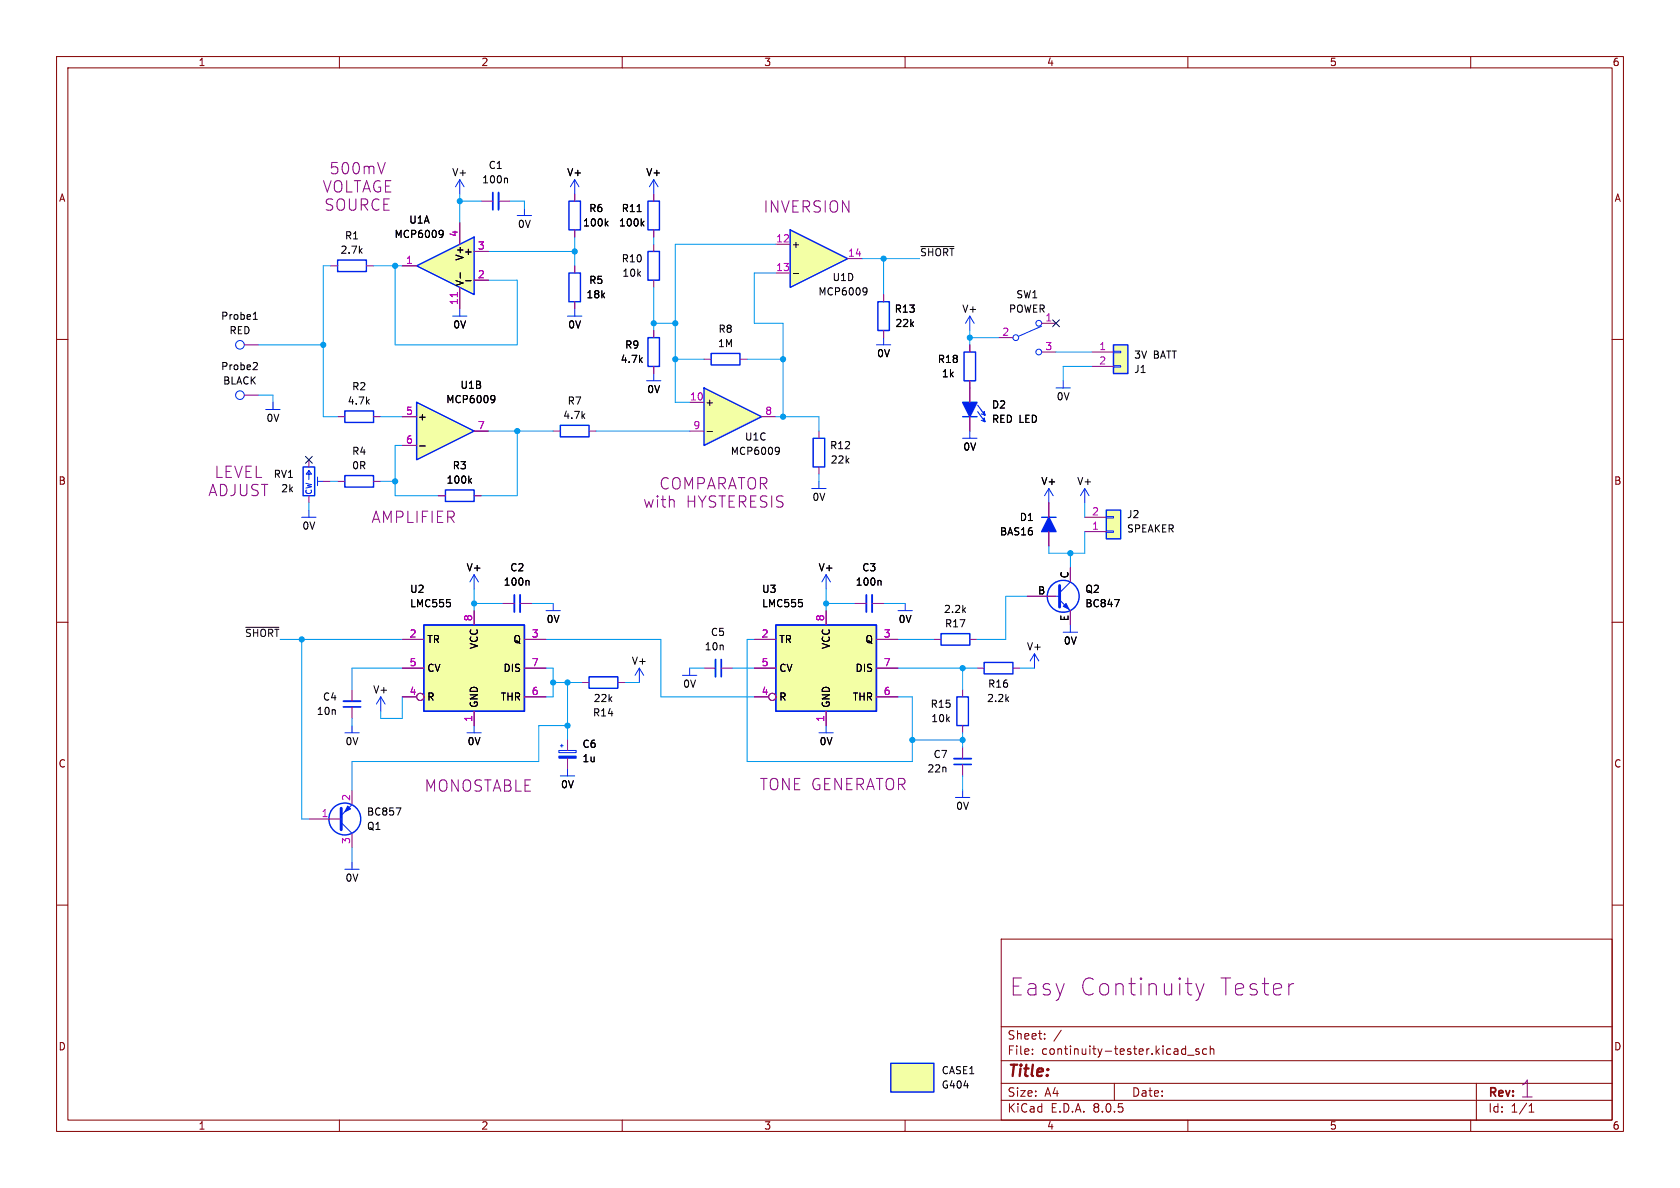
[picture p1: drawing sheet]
<svg xmlns="http://www.w3.org/2000/svg" width="297mm" height="210mm" viewBox="0 0 297 210" stroke-linecap="round" stroke-linejoin="round" font-family="sans-serif">
<g fill="none" stroke="#840000" stroke-width=".18">
<path d="M10 10h277v190h-277zM12 12h273v186h-273zM60 10v2M110 10v2M160 10v2M210 10v2M260 10v2M10 60h2M285 60h2M10 110h2M285 110h2M10 160h2"/>
<path d="M285 160h2M177 166h108v32h-108zM60 198v2M110 198v2M160 198v2M177 194.5h108M177 191.5h108M177 187.5h108M177 181.5h108M182.5 186.3v.1M182.5 185.5v.1M184.7 183.6v.1"/>
<path d="M184.7 182.8v.1M187.6 182.1l-1.3 2M197 191.5v3M209.2 185.4l.4 .1M209.6 184.9v1.5M209.6 186.3l-.4 .1M210 186.5h1.1M210 198v2M212 185.5l-.4-.1-.2 .2 .1 .2 .5 .2v.3h-.6M213.3 185.5l-.4-.1-.3 .3v.4l.1 .2h.6M214 185.5l.2-.1 .3 .1 .1 .9M214 184.9v1.5"/>
<path d="M260 198v2M261 191.5v6.5M270.3 196.6h.9M270.7 195.1v1.5"/>
</g>
<g fill="none" stroke="#0023eb" stroke-width=".18">
<path d="M53.3 91.4h2.6M54.6 90.2v1.2M185.4 86.4l-.7 1.2M185.4 86.4v2.5M185.4 86.4l.8 1.2M83.8 101.6l-.7 1.3M83.8 101.6v2.5M83.8 101.6l.8 1.3M182.9 115.6l-.8 1.2M182.9 115.6v2.5M182.9 115.6l.7 1.2M186.7 105.4h.6"/>
<path d="M187.3 106l1.9 2M189.2 102.9l-1.9 1.9M67.3 123.2l-.8 1.3M67.3 123.2v2.5M67.3 123.2l.8 1.3"/>
</g>
<path d="M187.3 103.5v3.8" fill="none" stroke="#0023eb" stroke-width=".51"/>
<path d="M188 107.2l.5-.5 .5 1z" fill="#0023eb" stroke="#0023eb" stroke-width=".18"/>
<g fill="none" stroke="#0023eb" stroke-width=".25">
<path d="M78.7 86.6h5.1v2h-5.1zM166.4 112h5v2h-5zM174 117.1h5.1v2h-5.1z"/>
<circle cx="188" cy="105.4" r="2.82"/>
</g>
<g fill="none" stroke="#840084" stroke-width=".18">
<path d="M77.5 87.6h1.2M83.8 87.6h1.3M88.9 106.7h2M91.9 106.7h2.1M165.1 113h1.3M171.4 113h1.3M172.7 118.1h1.3M179.1 118.1h1.2M181.6 105.4h5.1M189.2 100.3v2.6M189.2 108v2.5M62.2 121.9v2.1"/>
<path d="M62.2 125v2M170.2 132.1v2M170.2 135.1v2.1"/>
</g>
<path d="M83 84.9l.4 .5M83.4 84.6l-.5 .5M93.4 102.6l.1 .2v.6M197 106h.9l-.6 1.3" fill="none" stroke="#000" stroke-width=".18"/>
<path d="M91.9 105.2v3M60.7 124h3.1M168.7 134.1h3" fill="none" stroke="#0023eb" stroke-width=".33"/>
<path d="M90.9 105.2v3M60.7 125h3.1M168.7 135.1h3" fill="none" stroke="#0023eb" stroke-width=".3"/>
<path d="M74.9 110.5h17.8v15.2h-17.8z" fill="#f3ffa5"/>
<path d="M184.1 91.4h2.6M74.9 110.5h17.8v15.2h-17.8z" fill="none" stroke="#0023eb" stroke-width=".25"/>
<g fill="none" stroke="#840084" stroke-width=".18">
<path d="M43.2 61h2.5M43.2 69.9h2.5M185.4 88.9v2.5M185.4 94v2.5M71.1 113h3.8M71.1 118.1h3.8M83.8 108v2.5M92.7 113h3.8M92.7 118.1h3.8M71.1 123.2h2.6M83.8 125.7v2.6M92.7 123.2h3.8"/>
<circle cx="74.3" cy="123.2" r=".63"/>
</g>
<path d="M44.8 56.5h.7M44.9 55.5l.2-.3v1.3M45 64.1h.4l.1 .3-.8 .9h.8M79.6 106.6v.5" fill="none" stroke="#000" stroke-width=".18"/>
<g fill="none" stroke="#0023eb" stroke-width=".18">
<path d="M185.4 91.4v2.6"/>
<circle cx="42.4" cy="61" r=".76"/>
<circle cx="42.4" cy="69.8" r=".76"/>
</g>
<path d="M185.4 91.4l1.3 2.6h-2.6z" fill="#0023eb" stroke="#0023eb" stroke-width=".25"/>
<path d="M195.6 90.2h2.5v5.1h-2.5z" fill="#f3ffa5"/>
<g fill="none" stroke="#0023eb" stroke-width=".18">
<path d="M47 72.4h2.5M48.3 71.1v1.3M186.7 68.6h2.5M188 67.3v1.3M191.8 86.4l-.8 1.2M191.8 86.4v2.5M191.8 86.4l.7 1.2M195.6 91.3h1.2v.3h-1.2zM195.6 93.9h1.2v.2h-1.2zM96.5 108h2.6M97.8 106.7v1.3M61 153.7h2.5"/>
<path d="M62.2 152.4v1.3"/>
</g>
<path d="M195.6 90.2h2.5v5.1h-2.5zM169.2 123.2h2v5.1h-2z" fill="none" stroke="#0023eb" stroke-width=".25"/>
<path d="M191.8 94h3.8M191.8 91.4h3.8M170.2 121.9v1.3M170.2 128.3v1.2" fill="none" stroke="#840084" stroke-width=".18"/>
<path d="M73.7 47l10.1-5.1v10.2z" fill="#f3ffa5"/>
<path d="M73.7 47l10.1-5.1v10.2zM61 84.1h5v2h-5z" fill="none" stroke="#0023eb" stroke-width=".25"/>
<path d="M81.3 39.4v3.8M71.1 47h2.6M81.3 50.8v3.8M83.8 49.5h2.6M83.8 44.5h2.6M59.7 85.1h1.3M66 85.1h1.3" fill="none" stroke="#840084" stroke-width=".18"/>
<path d="M77.9 40.7l.4 .1a.84 .84 0 0 1-.3 1.2M78.3 41.3l-.1 .1-.3 .1M81.4 48.2v1M82.3 49.6h1" fill="none" stroke="#000" stroke-width=".18"/>
<path d="M80 55.9h2.5M81.3 54.6v1.3M114.3 67.3h2.5M115.6 66v1.3M188 111.8h2.5M189.2 110.5v1.3" fill="none" stroke="#0023eb" stroke-width=".18"/>
<path d="M80.9 51.7v.8" fill="none" stroke="#c200c2" stroke-width=".18"/>
<path d="M157.5 188h7.6v5h-7.6z" fill="#f3ffa5"/>
<path d="M53.6 82.6h2v5h-2zM157.5 188h7.6v5h-7.6z" fill="none" stroke="#0023eb" stroke-width=".25"/>
<path d="M54.6 83.2l.5 .6h-1l.5-.6v1.6M56.1 84.3v1.6M56.1 85.1h1M170.2 139.7v1.3M168.9 141h2.5" fill="none" stroke="#0023eb" stroke-width=".18"/>
<path d="M54.6 81.3v1.3M54.6 87.6v1.3M57.1 85.1h1.3" fill="none" stroke="#840084" stroke-width=".18"/>
<path d="M196.8 61h2.6v5h-2.6z" fill="#f3ffa5"/>
<path d="M196.8 64.6h1.3v.3h-1.3zM196.8 62.1h1.3v.3h-1.3zM82.5 129.5h2.6M83.8 128.3v1.2" fill="none" stroke="#0023eb" stroke-width=".18"/>
<path d="M59.7 46h5.1v2h-5.1zM61 72.6h5v2.1h-5zM196.8 61h2.6v5h-2.6z" fill="none" stroke="#0023eb" stroke-width=".25"/>
<path d="M58.4 47h1.3M64.8 47h1.2M59.7 73.7h1.3M66 73.7h1.3M193 62.2h3.8M193 64.8h3.8" fill="none" stroke="#840084" stroke-width=".18"/>
<path d="M73.7 71.1l10.1 5.1-10.1 5.1z" fill="#f3ffa5"/>
<g fill="none" stroke="#0023eb" stroke-width=".25">
<path d="M155.2 53.3h2v5.1h-2zM73.7 71.1l10.1 5.1-10.1 5.1zM143.8 77.5h2v5.1h-2z"/>
<circle cx="61" cy="144.8" r="2.82"/>
</g>
<path d="M156.2 52.1v1.2M156.2 58.4v1.3M71.1 73.7h2.6M71.1 78.7h2.6M83.8 76.2h2.6M144.8 76.2v1.3M144.8 82.6v1.2M151.1 106.7h2.1M154.2 106.7h2M62.2 139.7v2.5M54.6 144.8h5.7M62.2 147.3v2.6" fill="none" stroke="#840084" stroke-width=".18"/>
<path d="M74.2 78.8h1M87 69.9l.4 .1a.84 .84 0 0 1-.3 1.2M87.5 70.5l-.1 .1-.4 .1M155.6 102.6l.2 .2v.6M70 142.8h.9l-.6 1.3" fill="none" stroke="#000" stroke-width=".18"/>
<path d="M91.4 38.1h2.6M92.7 36.8v1.3M100.3 55.9h2.6M101.6 54.6v1.3M156.2 59.7v1.3M154.9 61h2.6M61 129.5h2.5M62.2 128.3v1.2M60.3 145.4l1.9 1.9M62.2 142.2l-1.9 1.9" fill="none" stroke="#0023eb" stroke-width=".18"/>
<path d="M60.3 142.9v3.8" fill="none" stroke="#0023eb" stroke-width=".51"/>
<path d="M61.5 142.5l.5 .5-1 .5z" fill="#0023eb" stroke="#0023eb" stroke-width=".18"/>
<path d="M154.2 105.2v3" fill="none" stroke="#0023eb" stroke-width=".33"/>
<path d="M153.2 105.2v3" fill="none" stroke="#0023eb" stroke-width=".3"/>
<path d="M139.7 40.6l10.2 5.1-10.2 5.1z" fill="#f3ffa5"/>
<path d="M139.7 40.6l10.2 5.1-10.2 5.1zM170.2 73.7h2.5M170.4 62.2h2.1v5.1h-2.1zM104.1 119.6h5.1v2.1h-5.1z" fill="none" stroke="#0023eb" stroke-width=".25"/>
<g fill="none" stroke="#840084" stroke-width=".18">
<path d="M137.2 43.2h2.5M137.2 48.3h2.5M149.9 45.7h2.5M176.5 59.7h2.6M184.1 57.2h2.6M171.4 61v1.2M171.4 67.3v3.8M171.4 73.7v2.5M184.1 62.2h2.6M100.3 130.8v1.9M100.3 134v1.9M102.9 120.7h1.2"/>
<path d="M109.2 120.7h1.3"/>
</g>
<path d="M140.2 48.4h1M152.8 50.9l.4 .1a.84 .84 0 0 1-.3 1.1M153.3 51.4l-.2 .2-.3 .1" fill="none" stroke="#000" stroke-width=".18"/>
<g fill="none" stroke="#0023eb" stroke-width=".18">
<path d="M171.4 55.9l-.7 1.3M171.4 55.9v2.5M171.4 55.9l.8 1.3M184.1 57.7l-4 1.7M170.2 77.5h2.5M171.4 71.1v2.6M171.4 76.2v1.3M143.5 86.4h2.5M144.8 85.1v1.3M146 101.6l-.7 1.3M146 101.6v2.5M146 101.6l.8 1.3"/>
<path d="M98.8 132.7h3.1v.3h-3.1zM99.1 131.8h.5M99.1 137.2h2.5M99.3 131.6v.5M100.3 135.9v1.3"/>
<circle cx="179.6" cy="59.7" r=".51"/>
<circle cx="183.6" cy="57.2" r=".51"/>
<circle cx="183.6" cy="62.2" r=".51"/>
</g>
<path d="M170.2 71.1h2.5l-1.3 2.6z" fill="#0023eb" stroke="#0023eb" stroke-width=".25"/>
<path d="M172.8 72.8l1.3 1.7-.1-.6 .1 .6-.6-.2M172.8 71.6l1.3 1.8-.1-.6 .1 .6-.6-.2" fill="none" stroke="#0023eb" stroke-width=".2"/>
<path d="M98.8 133.7h3.1v.3h-3.1z" fill="#0023eb" stroke="#0023eb" stroke-width=".18"/>
<path d="M137.2 110.5h17.7v15.2h-17.7z" fill="#f3ffa5"/>
<path d="M100.6 35.6h2v5h-2zM114.6 35.6h2v5h-2zM137.2 110.5h17.7v15.2h-17.7z" fill="none" stroke="#0023eb" stroke-width=".25"/>
<g fill="none" stroke="#840084" stroke-width=".18">
<path d="M101.6 34.3v1.3M115.6 34.3v1.3M101.6 40.6v1.3M115.6 40.6v1.3M124.5 118.1h2M127.5 118.1h2M133.3 113h3.9M133.3 118.1h3.9M146 108v2.5M154.9 113h3.8M154.9 118.1h3.8M133.3 123.2h2.6"/>
<path d="M146 125.7v2.6M154.9 123.2h3.8"/>
<circle cx="136.5" cy="123.2" r=".63"/>
</g>
<path d="M107.1 39.5l.4 .4M107.5 39.1l-.5 .5M112.6 37.4h.8M113.5 39.5l.3 .4M113.8 39.1l-.4 .5M141.8 106.6v.5" fill="none" stroke="#000" stroke-width=".18"/>
<g fill="none" stroke="#0023eb" stroke-width=".18">
<path d="M101.6 31.8l-.8 1.2M101.6 31.8v2.5M101.6 31.8l.8 1.2M115.6 31.8l-.8 1.2M115.6 31.8v2.5M115.6 31.8l.7 1.2M113 118.1l-.7 1.3M113 118.1v2.6M113 118.1l.8 1.3M120.6 119.4h2.6M121.9 118.1v1.3M158.7 108h2.6"/>
<path d="M160 106.7v1.3M144.8 129.5h2.5M146 128.3v1.2"/>
</g>
<path d="M126.5 116.6v3" fill="none" stroke="#0023eb" stroke-width=".33"/>
<path d="M127.5 116.6v3" fill="none" stroke="#0023eb" stroke-width=".3"/>
<path d="M124.5 68.6l10.1 5.1-10.1 5z" fill="#f3ffa5"/>
<path d="M100.6 48.3h2v5h-2zM114.6 59.7h2v5.1h-2zM114.6 44.5h2v5h-2zM99.1 75.2h5v2h-5zM124.5 68.6l10.1 5.1-10.1 5zM125.7 62.5h5.1v2h-5.1z" fill="none" stroke="#0023eb" stroke-width=".25"/>
<g fill="none" stroke="#840084" stroke-width=".18">
<path d="M68.1 28.7l-.7 2M81.3 39.4v3.8M85.1 35.6h2M88.1 35.6h2.1M101.6 34.3v1.3M115.6 34.3v1.3M71.1 47h2.6M81.3 50.8v3.8M83.8 49.5h2.6M83.8 44.5h2.6M101.6 40.6v1.3M101.6 47v1.3"/>
<path d="M101.6 53.3v1.3M115.6 40.6v1.3M115.6 43.2v1.3M115.6 49.5v1.3M115.6 58.4v1.3M156.2 52.1v1.2M156.2 58.4v1.3M71.1 73.7h2.6M71.1 78.7h2.6M83.8 76.2h2.6M97.8 76.2h1.3M104.1 76.2h1.3"/>
<path d="M115.6 64.8v1.2M121.9 71.1h2.6M121.9 76.2h2.6M124.5 63.5h1.2M130.8 63.5h1.3M134.6 73.7h2.6M171.4 61v1.2M171.4 67.3v3.8M171.4 73.7v2.5M77.5 87.6h1.2M83.8 87.6h1.3M185.4 88.9v2.5"/>
<path d="M185.4 94v2.5M71.1 113h3.8M71.1 118.1h3.8M83.8 108v2.5M88.9 106.7h2M91.9 106.7h2.1M92.7 113h3.8M92.7 118.1h3.8M133.3 113h3.9M133.3 118.1h3.9M146 108v2.5M151.1 106.7h2.1"/>
<path d="M154.2 106.7h2M154.9 113h3.8M154.9 118.1h3.8M181.6 105.4h5.1M189.2 100.3v2.6M189.2 108v2.5M71.1 123.2h2.6M83.8 125.7v2.6M92.7 123.2h3.8M100.3 130.8v1.9M100.3 134v1.9M133.3 123.2h2.6"/>
<path d="M146 125.7v2.6M154.9 123.2h3.8M211.4 173.9l.7 2M212.1 175.9l-.2 .7-.5 .3M212.9 173.9l-.8 2M228.4 173.9h.3"/>
<circle cx="74.3" cy="123.2" r=".63"/>
<circle cx="136.5" cy="123.2" r=".63"/>
</g>
<g fill="none" stroke="#000" stroke-width=".18">
<path d="M89.5 31.5l.2 .2v.6M107.1 39.5l.4 .4M107.5 39.1l-.5 .5M112.6 37.4h.8M113.5 39.5l.3 .4M113.8 39.1l-.4 .5M77.9 40.7l.4 .1a.84 .84 0 0 1-.3 1.2M78.3 41.3l-.1 .1-.3 .1M81.4 48.2v1M82.3 49.6h1M74.2 78.8h1M87 69.9l.4 .1a.84 .84 0 0 1-.3 1.2"/>
<path d="M87.5 70.5l-.1 .1-.4 .1M125 76.3h1M137.3 79.1l.4 .1a.84 .84 0 0 1-.3 1.1M137.8 79.6l-.1 .2-.4 .1M83 84.9l.4 .5M83.4 84.6l-.5 .5M79.6 106.6v.5M93.4 102.6l.1 .2v.6M141.8 106.6v.5M155.6 102.6l.2 .2v.6M197 106h.9l-.6 1.3"/>
</g>
<path d="M81.3 31.8l-.8 1.2M81.3 31.8v2.5M81.3 31.8l.7 1.2" fill="none" stroke="#0023eb" stroke-width=".18"/>
<path d="M88.1 34v3.1" fill="none" stroke="#0023eb" stroke-width=".33"/>
<path d="M87.1 34v3.1" fill="none" stroke="#0023eb" stroke-width=".3"/>
<path d="M162.8 43.6h5.8M43.4 110.9h5.9" fill="none" stroke="#0f0f0f" stroke-width=".18"/>
<g fill="none" stroke="#0198eb" stroke-width=".18">
<path d="M81.3 34.3v5.1M81.3 35.6h3.8M90.2 35.6h2.5v1.2M58.4 47h-1.3v26.7h2.6M66 47h5.1M69.8 47v14h21.6v-11.5h-5M86.4 44.5h15.2M101.6 41.9v5.1M115.6 41.9v1.3M115.6 50.8v7.6M115.6 57.2h3.8M137.2 43.2h-17.8v27.9h2.5"/>
<path d="M137.2 48.3h-3.9v8.9h5.1v16.5M152.4 45.7h10.2M156.2 45.7v6.4M171.4 58.4v2.6M171.4 59.7h5.1M45.7 61h11.4M45.7 69.9h2.6v1.2M67.3 73.7h3.8M71.1 78.7h-1.3v8.9h7.7M86.4 76.2h11.4M91.4 76.2v11.4h-6.3M105.4 76.2h16.5"/>
<path d="M119.4 63.5h5.1M132.1 63.5h6.3M137.2 73.7h7.6v2.5M186.7 62.2h6.3M193 64.8h-5v2.5M54.6 88.9v1.3M58.4 85.1h1.3M67.3 85.1h2.5M144.8 83.8v1.3M189.2 97.8v2.5M191.8 88.9v2.5M191.8 94v3.8h-6.4v-1.3"/>
<path d="M49.5 113h21.6M53.3 113v31.8h1.3M71.1 118.1h-8.9v3.8M83.8 106.7h5.1M83.8 104.1v3.9M94 106.7h3.8M96.5 118.1h1.3v5.1h-1.3M96.5 113h20.3v10.2h16.5M121.9 118.1h2.6M129.5 118.1h3.8M133.3 113h-1.2v21.6h29.2v-11.4h-2.6M146 106.7h5.1"/>
<path d="M146 104.1v3.9M156.2 106.7h3.8M158.7 113h6.4M158.7 118.1h14M170.2 118.1v3.8M180.3 118.1h2.6M181.6 105.4h-3.8v7.6h-5.1M62.2 127v1.3M71.1 123.2v3.8h-3.8v-1.3M97.8 120.7h5.1M100.3 128.3h-5.1v6.3h-33v5.1M100.3 120.7v10.1"/>
<path d="M110.5 120.7h2.5M161.3 130.8h8.9M170.2 129.5v2.6M170.2 137.2v2.5M62.2 149.9v2.5"/>
</g>
<path d="M186.1 56.5l1.2 1.3M187.3 56.5l-1.2 1.3M54 80.7l1.2 1.2M55.2 80.7l-1.2 1.2" fill="none" stroke="#000084" stroke-width=".18"/>
<path d="M80.9 51.7v.8" fill="none" stroke="#c200c2" stroke-width=".18"/>
<g fill="#0198eb" stroke="#0198eb" stroke-width=".18">
<circle cx="170.2" cy="130.8" r=".46"/>
<circle cx="161.3" cy="130.8" r=".46"/>
<circle cx="189.2" cy="97.8" r=".46"/>
<circle cx="170.2" cy="118.1" r=".46"/>
<circle cx="57.1" cy="61" r=".46"/>
<circle cx="91.4" cy="76.2" r=".46"/>
<circle cx="69.8" cy="85.1" r=".46"/>
<circle cx="53.3" cy="113" r=".46"/>
<circle cx="100.3" cy="120.7" r=".46"/>
<circle cx="100.3" cy="128.3" r=".46"/>
<circle cx="97.8" cy="120.7" r=".46"/>
<circle cx="83.8" cy="106.7" r=".46"/>
<circle cx="138.4" cy="73.7" r=".46"/>
<circle cx="156.2" cy="45.7" r=".46"/>
<circle cx="171.4" cy="59.7" r=".46"/>
<circle cx="146" cy="106.7" r=".46"/>
<circle cx="115.6" cy="57.2" r=".46"/>
<circle cx="119.4" cy="57.2" r=".46"/>
<circle cx="138.4" cy="63.5" r=".46"/>
<circle cx="119.4" cy="63.5" r=".46"/>
<circle cx="101.6" cy="44.5" r=".46"/>
<circle cx="81.3" cy="35.6" r=".46"/>
<circle cx="69.8" cy="47" r=".46"/>
</g>
<g font-size="4.2" fill="#840084">
<text x="178.5" y="176.2">Easy</text>
<text x="190.8" y="176.2">Continuity</text>
<text x="215.4" y="176.2">Tester</text>
<text x="268.6" y="194.3">1</text>
</g>
<g font-size="2.8" fill="#840084">
<text x="57" y="34.3">VOLTAGE</text>
<text x="58.2" y="31">500mV</text>
<text x="57.3" y="37.5">SOURCE</text>
<text x="134.9" y="37.8">INVERSION</text>
<text x="36.8" y="87.9">ADJUST</text>
<text x="37.8" y="84.7">LEVEL</text>
<text x="113.6" y="90">with</text>
<text x="116.5" y="86.7">COMPARATOR</text>
<text x="121.2" y="90">HYSTERESIS</text>
<text x="65.6" y="92.7">AMPLIFIER</text>
<text x="75" y="140.2">MONOSTABLE</text>
<text x="134.2" y="139.9">TONE GENERATOR</text>
</g>
<text font-size="2.8" fill="#840000" x="178" y="190.9">Title:</text>
<g font-size="2.1" fill="#840000">
<text x="178" y="184">Sheet:</text>
<text x="178" y="186.7">File:</text>
<text x="184.1" y="186.7">continuity-tester.kicad_sch</text>
<text x="178" y="196.9">KiCad</text>
<text x="178" y="194.1">Size:</text>
<text x="184.7" y="194.1">A4</text>
<text x="185.7" y="196.9">E.D.A.</text>
<text x="193.3" y="196.9">8.0.5</text>
<text x="200" y="194.1">Date:</text>
<text x="263" y="194.3">Rev:</text>
<text x="263" y="196.9">Id:</text>
<text x="267.1" y="196.9">1/1</text>
</g>
<g font-size="1.8" fill="#840000">
<text x="35" y="11.9">1</text>
<text x="85" y="11.9">2</text>
<text x="135" y="11.9">3</text>
<text x="185" y="11.9">4</text>
<text x="235" y="11.9">5</text>
<text x="285" y="11.9">6</text>
<text x="10.3" y="35.9">A</text>
<text x="285.3" y="35.9">A</text>
<text x="10.3" y="85.9">B</text>
<text x="285.3" y="85.9">B</text>
<text x="10.3" y="135.9">C</text>
<text x="285.3" y="135.9">C</text>
<text x="10.3" y="185.9">D</text>
<text x="285.3" y="185.9">D</text>
<text x="35" y="199.9">1</text>
<text x="85" y="199.9">2</text>
<text x="135" y="199.9">3</text>
<text x="185" y="199.9">4</text>
<text x="235" y="199.9">5</text>
<text x="285" y="199.9">6</text>
</g>
<g font-size="1.8">
<text x="79.8" y="31.3">V+</text>
<text x="85.1" y="32.6">100n</text>
<text x="86.3" y="30.1">C1</text>
<text x="100.2" y="31.3">V+</text>
<text x="114.1" y="31.3">V+</text>
<text x="72.3" y="39.7">U1A</text>
<text x="91.5" y="40.5">0V</text>
<text x="103" y="40.2">100k</text>
<text x="104.1" y="37.7">R6</text>
<text x="109.3" y="40.2">100k</text>
<text x="109.8" y="37.7">R11</text>
<text x="60.1" y="45.1">2.7k</text>
<text x="60.9" y="42.5">R1</text>
<text x="69.7" y="42.3">MCP6009</text>
<text x="81.9" y="45.3">+</text>
<text x="82.1" y="46.2" transform="rotate(-90 82.1 46.2)">V+</text>
<text x="109.8" y="46.6">R10</text>
<text x="139.8" y="44">+</text>
<text x="82.1" y="50.7" transform="rotate(-90 82.1 50.7)">V-</text>
<text x="103.6" y="52.9">18k</text>
<text x="104.1" y="50.4">R5</text>
<text x="109.9" y="49.1">10k</text>
<text x="144.6" y="52.4">MCP6009</text>
<text x="147.1" y="49.9">U1D</text>
<text x="179.6" y="52.9">SW1</text>
<text x="39" y="56.7">Probe1</text>
<text x="40.5" y="59.3">RED</text>
<text x="80" y="58.3">0V</text>
<text x="100.3" y="58.3">0V</text>
<text x="126.9" y="59">R8</text>
<text x="158.1" y="55.5">R13</text>
<text x="158.2" y="58">22k</text>
<text x="170" y="55.5">V+</text>
<text x="178.3" y="55.5">POWER</text>
<text x="39" y="65.6">Probe2</text>
<text x="109.6" y="64.4">4.7k</text>
<text x="110.4" y="61.8">R9</text>
<text x="126.8" y="61.6">1M</text>
<text x="155" y="63.3">0V</text>
<text x="165.7" y="64.4">R18</text>
<text x="200.4" y="63.6">3V</text>
<text x="203.9" y="63.6">BATT</text>
<text x="39.4" y="68.2">BLACK</text>
<text x="61.4" y="71.7">4.7k</text>
<text x="62.2" y="69.2">R2</text>
<text x="78.8" y="71.5">MCP6009</text>
<text x="81.3" y="68.9">U1B</text>
<text x="100.3" y="71.7">R7</text>
<text x="114.3" y="69.7">0V</text>
<text x="124.6" y="72">+</text>
<text x="166.4" y="66.9">1k</text>
<text x="186.7" y="71">0V</text>
<text x="200.4" y="66.1">J1</text>
<text x="47" y="74.8">0V</text>
<text x="73.8" y="74.5">+</text>
<text x="99.5" y="74.3">4.7k</text>
<text x="175.3" y="72.4">D2</text>
<text x="175.3" y="75">RED LED</text>
<text x="62.2" y="80.6">R4</text>
<text x="62.2" y="83.2">0R</text>
<text x="79.9" y="83.2">R3</text>
<text x="129.1" y="80.6">MCP6009</text>
<text x="131.6" y="78.1">U1C</text>
<text x="146.6" y="79.6">R12</text>
<text x="146.8" y="82.1">22k</text>
<text x="170.2" y="79.9">0V</text>
<text x="48.3" y="84.7">RV1</text>
<text x="49.6" y="87.2">2k</text>
<text x="78.8" y="85.7">100k</text>
<text x="143.5" y="88.7">0V</text>
<text x="184" y="86">V+</text>
<text x="190.3" y="86">V+</text>
<text x="53.4" y="93.8">0V</text>
<text x="176.7" y="94.8">BAS16</text>
<text x="180.2" y="92.3">D1</text>
<text x="199.1" y="91.8">J2</text>
<text x="199.1" y="94.3">SPEAKER</text>
<text x="82.4" y="101.2">V+</text>
<text x="90.1" y="101.2">C2</text>
<text x="144.6" y="101.2">V+</text>
<text x="152.3" y="101.2">C3</text>
<text x="72.4" y="105">U2</text>
<text x="72.4" y="107.5">LMC555</text>
<text x="89" y="103.7">100n</text>
<text x="134.6" y="105">U3</text>
<text x="134.6" y="107.5">LMC555</text>
<text x="151.2" y="103.7">100n</text>
<text x="183.4" y="105.2">B</text>
<text x="189" y="102.3" transform="rotate(-90 189 102.3)">C</text>
<text x="191.8" y="107.5">BC847</text>
<text x="191.8" y="105">Q2</text>
<text x="75.4" y="113.9">TR</text>
<text x="90.7" y="113.9">Q</text>
<text x="96.5" y="110.3">0V</text>
<text x="125.6" y="112.6">C5</text>
<text x="137.7" y="113.9">TR</text>
<text x="152.9" y="113.9">Q</text>
<text x="158.8" y="110.3">0V</text>
<text x="166.8" y="108.6">2.2k</text>
<text x="167" y="111.1">R17</text>
<text x="189" y="109.9" transform="rotate(-90 189 109.9)">E</text>
<text x="75.4" y="119">CV</text>
<text x="84.7" y="114.8" transform="rotate(-90 84.7 114.8)">VCC</text>
<text x="88.9" y="119">DIS</text>
<text x="111.6" y="117.7">V+</text>
<text x="124.5" y="115.2">10n</text>
<text x="137.7" y="119">CV</text>
<text x="146.9" y="114.8" transform="rotate(-90 146.9 114.8)">VCC</text>
<text x="151.1" y="119">DIS</text>
<text x="181.4" y="115.2">V+</text>
<text x="188" y="114.1">0V</text>
<text x="57" y="124">C4</text>
<text x="65.9" y="122.8">V+</text>
<text x="75.4" y="124.1">R</text>
<text x="84.7" y="125.2" transform="rotate(-90 84.7 125.2)">GND</text>
<text x="88.4" y="124.1">THR</text>
<text x="104.9" y="124.3">22k</text>
<text x="120.7" y="121.8">0V</text>
<text x="137.7" y="124.1">R</text>
<text x="146.9" y="125.2" transform="rotate(-90 146.9 125.2)">GND</text>
<text x="150.7" y="124.1">THR</text>
<text x="164.4" y="125.3">R15</text>
<text x="174.4" y="124.3">2.2k</text>
<text x="174.6" y="121.8">R16</text>
<text x="55.9" y="126.6">10n</text>
<text x="61" y="131.9">0V</text>
<text x="82.6" y="131.9">0V</text>
<text x="104.7" y="126.8">R14</text>
<text x="144.8" y="131.9">0V</text>
<text x="164.5" y="127.9">10k</text>
<text x="102.9" y="132.4">C6</text>
<text x="102.9" y="134.9">1u</text>
<text x="163.9" y="136.7">22n</text>
<text x="164.9" y="134.2">C7</text>
<text x="99.1" y="139.5">0V</text>
<text x="168.9" y="143.4">0V</text>
<text x="64.8" y="144.4">BC857</text>
<text x="64.8" y="146.9">Q1</text>
<text x="61" y="156.1">0V</text>
<text x="166.4" y="190.1">CASE1</text>
<text x="166.4" y="192.6">G404</text>
</g>
<g font-size="1.8" fill="#c200c2">
<text x="81" y="42" transform="rotate(-90 81 42)">4</text>
<text x="71.7" y="46.7">1</text>
<text x="84.4" y="44.2">3</text>
<text x="137.1" y="42.9">12</text>
<text x="149.8" y="45.5">14</text>
<text x="84.4" y="49.3">2</text>
<text x="137.1" y="48">13</text>
<text x="81" y="54" transform="rotate(-90 81 54)">11</text>
<text x="177.1" y="59.4">2</text>
<text x="184.7" y="56.9">1</text>
<text x="184.7" y="62">3</text>
<text x="194.2" y="62">1</text>
<text x="194.2" y="64.5">2</text>
<text x="121.9" y="70.9">10</text>
<text x="71.7" y="73.4">5</text>
<text x="84.4" y="75.9">7</text>
<text x="122.5" y="75.9">9</text>
<text x="135.2" y="73.4">8</text>
<text x="71.7" y="78.5">6</text>
<text x="193" y="93.7">1</text>
<text x="193" y="91.2">2</text>
<text x="72.3" y="112.8">2</text>
<text x="83.6" y="109.9" transform="rotate(-90 83.6 109.9)">8</text>
<text x="93.9" y="112.8">3</text>
<text x="134.5" y="112.8">2</text>
<text x="145.8" y="109.9" transform="rotate(-90 145.8 109.9)">8</text>
<text x="156.1" y="112.8">3</text>
<text x="72.3" y="117.9">5</text>
<text x="93.9" y="117.9">7</text>
<text x="134.5" y="117.9">5</text>
<text x="156.1" y="117.9">7</text>
<text x="72.3" y="122.9">4</text>
<text x="93.9" y="122.9">6</text>
<text x="134.5" y="122.9">4</text>
<text x="156.1" y="122.9">6</text>
<text x="83.6" y="127.7" transform="rotate(-90 83.6 127.7)">1</text>
<text x="145.8" y="127.7" transform="rotate(-90 145.8 127.7)">1</text>
<text x="62" y="141.7" transform="rotate(-90 62 141.7)">2</text>
<text x="56.8" y="144.5">1</text>
<text x="62" y="149.3" transform="rotate(-90 62 149.3)">3</text>
</g>
<g font-size="1.8" fill="#0f0f0f">
<text x="162.6" y="45.4">~{SHORT}</text>
<text x="43.2" y="112.7">~{SHORT}</text>
</g>
<text font-size="1.4" fill="#0023eb" x="55.3" y="87.6" transform="rotate(-90 55.3 87.6)">CW</text>
</svg>
